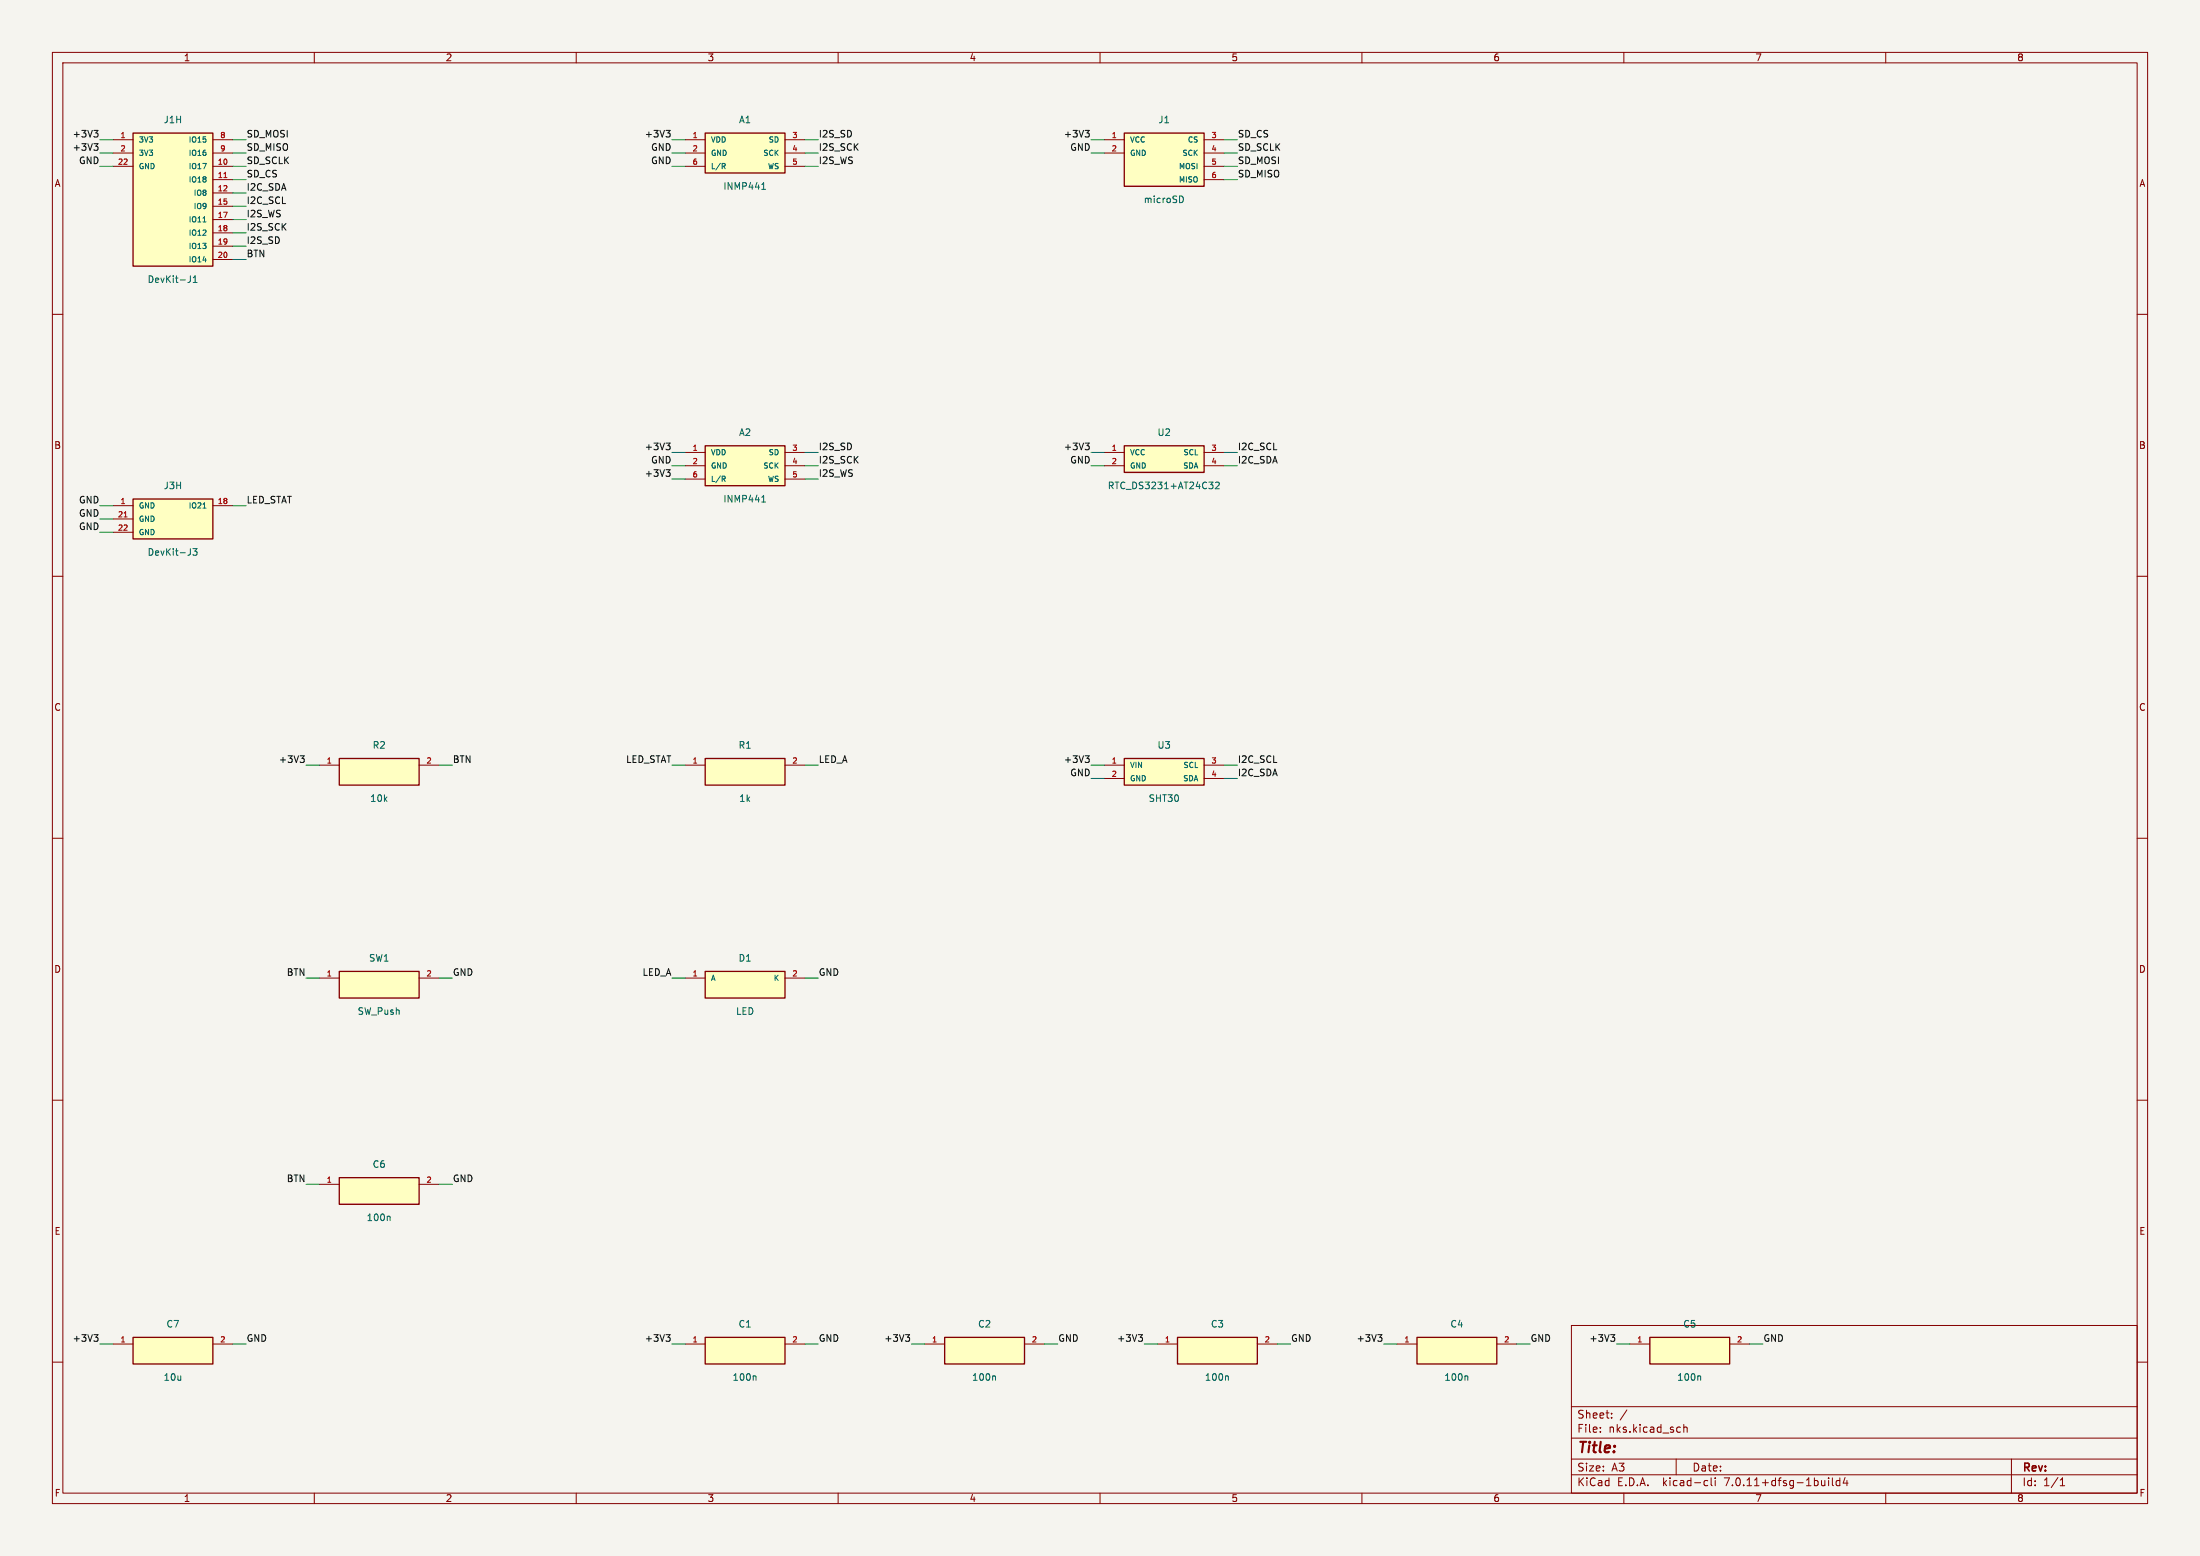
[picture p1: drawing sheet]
<svg xmlns="http://www.w3.org/2000/svg" width="420mm" height="297mm" viewBox="0 0 420 297" stroke-linecap="round" stroke-linejoin="round" font-family="sans-serif">
<path d="M0 0h420v297h-420z" fill="#f5f4ef" stroke="#f5f4ef" stroke-width=".19"/>
<g fill="none" stroke="#840000" stroke-width=".19">
<path d="M10 10h400v277h-400zM12 12h396v273h-396zM60 10v2M110 10v2M160 10v2M210 10v2M260 10v2M310 10v2M360 10v2M21.6 26.7h3.8M21.6 29.2h3.8M21.6 31.8h3.8"/>
<path d="M40.6 26.7h3.8M40.6 29.2h3.8M40.6 31.8h3.8M40.6 34.3h3.8M40.6 36.8h3.8M40.6 39.4h3.8M130.8 26.7h3.8M130.8 29.2h3.8M130.8 31.8h3.8M149.9 26.7h3.8M149.9 29.2h3.8M149.9 31.8h3.8"/>
<path d="M210.8 26.7h3.8M210.8 29.2h3.8M229.9 26.7h3.8M229.9 29.2h3.8M229.9 31.8h3.8M229.9 34.3h3.8M10 60h2M40.6 41.9h3.8M40.6 44.5h3.8M40.6 47h3.8M40.6 49.5h3.8M408 60h2"/>
<path d="M21.6 96.5h3.8M21.6 99.1h3.8M40.6 96.5h3.8M130.8 86.4h3.8M130.8 88.9h3.8M130.8 91.4h3.8M149.9 86.4h3.8M149.9 88.9h3.8M149.9 91.4h3.8M210.8 86.4h3.8M210.8 88.9h3.8M229.9 86.4h3.8"/>
<path d="M229.9 88.9h3.8M10 110h2M21.6 101.6h3.8M408 110h2M10 160h2M61 146.1h3.8M80 146.1h3.8M130.8 146.1h3.8M149.9 146.1h3.8M210.8 146.1h3.8M210.8 148.6h3.8M229.9 146.1h3.8"/>
<path d="M229.9 148.6h3.8M408 160h2M61 186.7h3.8M80 186.7h3.8M130.8 186.7h3.8M149.9 186.7h3.8M10 210h2M408 210h2M61 226.1h3.8M80 226.1h3.8M10 260h2M21.6 256.5h3.8"/>
<path d="M40.6 256.5h3.8M130.8 256.5h3.8M149.9 256.5h3.8M176.5 256.5h3.8M195.6 256.5h3.8M221 256.5h3.8M240 256.5h3.8M266.7 256.5h3.8M285.7 256.5h3.9M300 253h108v32h-108zM311.1 256.5h3.9M330.2 256.5h3.8"/>
<path d="M408 260h2M300 278.5h108M300 274.5h108M300 268.5h108M305.5 273.2v.2M305.5 272.5v.1M307.7 270.5v.2M307.7 269.8v.1M310.6 269.1l-1.3 1.9M320 278.5v3M320.7 272.4l.1 .1M320.8 273.3l-.1 .1"/>
<path d="M321.4 271.9v1.5M321.4 272.5l.3-.1 .3 .1 .1 .9M384 278.5v6.5M60 285v2M110 285v2M160 285v2M210 285v2M260 285v2M300 281.5h108M310 285v2M325.6 282.6l.4 .1M326 283.5l-.4 .1"/>
<path d="M326.7 282.1v1.3l.2 .2M327.4 282.1v.1M327.4 282.6v1M349.1 282.1v.1M349.1 282.6v1M349.8 282.1v1.3l.2 .2M351.2 282.7l-.4-.1-.3 .3 .2 .6h.5M351.2 282.1v1.5M352.2 282l-.3 1.1h.9M352.6 282.6v1M360 285v2M393.3 283.6h.9"/>
<path d="M393.3 282.5l.4-.4v1.5"/>
</g>
<g fill="#ffffc2" stroke="#ffffc2" stroke-width=".19">
<path d="M25.4 255.3h15.2v5h-15.2z"/>
<path d="M134.6 185.4h15.3v5.1h-15.3z"/>
<path d="M134.6 144.8h15.3v5.1h-15.3z"/>
<path d="M214.6 144.8h15.3v5.1h-15.3z"/>
<path d="M134.6 255.3h15.3v5h-15.3z"/>
<path d="M180.3 255.3h15.3v5h-15.3z"/>
<path d="M214.6 85.1h15.3v5.1h-15.3z"/>
<path d="M214.6 25.4h15.3v10.2h-15.3z"/>
<path d="M224.8 255.3h15.2v5h-15.2z"/>
<path d="M134.6 85.1h15.3v7.6h-15.3z"/>
<path d="M270.5 255.3h15.2v5h-15.2z"/>
<path d="M134.6 25.4h15.3v7.6h-15.3z"/>
<path d="M315 255.3h15.2v5h-15.2z"/>
<path d="M64.8 144.8h15.2v5.1h-15.2z"/>
<path d="M25.4 95.3h15.2v7.6h-15.2z"/>
<path d="M64.8 185.4h15.2v5.1h-15.2z"/>
<path d="M25.4 25.4h15.2v25.4h-15.2z"/>
<path d="M64.8 224.8h15.2v5.1h-15.2z"/>
</g>
<g fill="none" stroke="#840000" stroke-width=".25">
<path d="M25.4 25.4h15.2v25.4h-15.2zM134.6 25.4h15.3v7.6h-15.3zM214.6 25.4h15.3v10.2h-15.3zM25.4 95.3h15.2v7.6h-15.2zM134.6 85.1h15.3v7.6h-15.3zM214.6 85.1h15.3v5.1h-15.3zM64.8 144.8h15.2v5.1h-15.2zM134.6 144.8h15.3v5.1h-15.3zM214.6 144.8h15.3v5.1h-15.3zM64.8 185.4h15.2v5.1h-15.2zM134.6 185.4h15.3v5.1h-15.3zM64.8 224.8h15.2v5.1h-15.2z"/>
<path d="M25.4 255.3h15.2v5h-15.2zM134.6 255.3h15.3v5h-15.3zM180.3 255.3h15.3v5h-15.3zM224.8 255.3h15.2v5h-15.2zM270.5 255.3h15.2v5h-15.2zM315 255.3h15.2v5h-15.2z"/>
</g>
<g fill="none" stroke="#006464" stroke-width=".19">
<path d="M138.1 31.7l.3 .5M138.3 31.2l.1 .2-.1 .3M145.4 36.1h.7M145.5 35.2l.3-.3v1.2M225.5 37.4a.68 .68 0 0 1 .4 .6 .68 .68 0 0 1-.4 .7M36.3 52.6v1l-.3 .3M36.9 53.9h.7M36.9 53l.4-.4v1.3M38.7 42.4h.6M38.7 97h.6M138.1 91.4l.3 .5M138.3 90.9l.1 .2-.1 .3"/>
<path d="M145.4 95.8h.7M145.5 94.9l.3-.3v1.2M230.8 92h.8l-.5 .5M231.3 92.5l.3 .2v.3l-.3 .3M232 92.1l.5-.1 .3 .4-.8 .9h.8M36.3 104.7v1.1M36.8 104.7h.8l-.4 .5 .4 .1v.6l-.2 .1-.6-.1M74.3 232.1l.2 .2v.7M144.1 262.6l.2 .2v.7M189.9 262.6l.1 .2v.7M234.3 262.6l.2 .2v.7M280 262.6l.2 .2v.7"/>
<path d="M324.5 262.6l.2 .2v.7"/>
</g>
<path d="M42.7 33.9h.6M23.7 98.7h.6" fill="none" stroke="#a90000" stroke-width=".19"/>
<g fill="none" stroke="#0f0f0f" stroke-width=".19">
<path d="M17.9 24.9h.8l-.4 .5M17.9 27.4h.8l-.4 .5M18.5 25.4l.2 .2v.3l-.2 .3M18.5 27.9l.2 .3v.3l-.2 .2M127.1 24.9h.8l-.4 .5M127.7 25.4l.2 .2v.3l-.2 .3M207.2 24.9h.7l-.4 .5M207.7 25.4l.2 .2v.3l-.2 .3M127.1 84.6h.8l-.4 .5M127.1 89.7h.8l-.4 .4M127.7 85.1l.2 .2v.3l-.2 .2M127.7 90.1l.2 .3v.3l-.2 .2"/>
<path d="M207.2 84.6h.7l-.4 .5M207.7 85.1l.2 .2v.3l-.2 .2M57.3 144.3h.8l-.4 .5M57.8 144.8l.3 .2v.3l-.3 .2M207.2 144.3h.7l-.4 .5M207.7 144.8l.2 .2v.3l-.2 .2M17.9 254.8h.8l-.4 .4M18.5 255.2l.2 .3v.3l-.2 .2M127.1 254.8h.8l-.4 .4M127.7 255.2l.2 .3v.3l-.2 .2M172.9 254.8h.7l-.4 .4M173.4 255.2l.2 .3v.3l-.2 .2"/>
<path d="M217.3 254.8h.8l-.4 .4M217.9 255.2l.2 .3v.3l-.2 .2M263 254.8h.8l-.4 .4M263.6 255.2l.2 .3v.3l-.2 .2M307.5 254.8h.8l-.5 .4M308 255.2l.3 .3v.3l-.3 .2"/>
</g>
<g fill="none" stroke="#009600" stroke-width=".19">
<path d="M19 29.2h2.6M19 31.8h2.6M19 26.7h2.6M44.4 29.2h2.6M44.4 31.8h2.6M44.4 34.3h2.6M44.4 26.7h2.6M44.4 39.4h2.6M44.4 36.8h2.6M128.3 29.2h2.5M128.3 31.8h2.5M128.3 26.7h2.5"/>
<path d="M153.7 29.2h2.5M153.7 31.8h2.5M153.7 26.7h2.5M208.3 29.2h2.5M208.3 26.7h2.5M233.7 29.2h2.5M233.7 31.8h2.5M233.7 34.3h2.5M233.7 26.7h2.5M44.4 47h2.6M44.4 44.5h2.6M44.4 41.9h2.6"/>
<path d="M44.4 49.5h2.6M19 96.5h2.6M19 99.1h2.6M44.4 96.5h2.6M128.3 91.4h2.5M128.3 88.9h2.5M128.3 86.4h2.5M153.7 91.4h2.5M153.7 88.9h2.5M153.7 86.4h2.5M208.3 88.9h2.5M208.3 86.4h2.5"/>
<path d="M233.7 88.9h2.5M233.7 86.4h2.5M19 101.6h2.6M58.4 146.1h2.6M83.8 146.1h2.6M128.3 146.1h2.5M153.7 146.1h2.5M208.3 146.1h2.5M208.3 148.6h2.5M233.7 146.1h2.5M233.7 148.6h2.5M58.4 186.7h2.6"/>
<path d="M83.8 186.7h2.6M128.3 186.7h2.5M153.7 186.7h2.5M58.4 226.1h2.6M83.8 226.1h2.6M19 256.5h2.6M44.4 256.5h2.6M128.3 256.5h2.5M153.7 256.5h2.5M174 256.5h2.5M199.4 256.5h2.5M218.4 256.5h2.6"/>
<path d="M243.8 256.5h2.6M264.2 256.5h2.5M289.6 256.5h2.5M308.6 256.5h2.5M334 256.5h2.5"/>
</g>
<text font-size="2.8" fill="#840000" x="301" y="277.9">Title:</text>
<g font-size="2.1" fill="#840000">
<text x="301" y="273.7">File:</text>
<text x="301" y="271">Sheet:</text>
<text x="307.1" y="273.7">nks.kicad_sch</text>
<text x="301" y="281.1">Size:</text>
<text x="307.6" y="281.1">A3</text>
<text x="323" y="281.1">Date:</text>
<text x="386" y="281.3">Rev:</text>
<text x="301" y="283.9">KiCad</text>
<text x="308.7" y="283.9">E.D.A.</text>
<text x="317.6" y="283.9">kicad-cli</text>
<text x="329.5" y="283.9">7.0.11+dfsg-1build4</text>
<text x="386" y="283.9">Id:</text>
<text x="390.1" y="283.9">1/1</text>
</g>
<g font-size="1.8" fill="#840000">
<text x="35" y="11.9">1</text>
<text x="85" y="11.9">2</text>
<text x="135" y="11.9">3</text>
<text x="185" y="11.9">4</text>
<text x="235" y="11.9">5</text>
<text x="285" y="11.9">6</text>
<text x="335" y="11.9">7</text>
<text x="385" y="11.9">8</text>
<text x="10.3" y="35.9">A</text>
<text x="408.3" y="35.9">A</text>
<text x="10.3" y="85.9">B</text>
<text x="408.2" y="85.9">B</text>
<text x="10.3" y="135.9">C</text>
<text x="408.2" y="135.9">C</text>
<text x="10.3" y="185.9">D</text>
<text x="408.2" y="185.9">D</text>
<text x="10.3" y="235.9">E</text>
<text x="408.3" y="235.9">E</text>
<text x="10.3" y="285.9">F</text>
<text x="35" y="286.9">1</text>
<text x="85" y="286.9">2</text>
<text x="135" y="286.9">3</text>
<text x="185" y="286.9">4</text>
<text x="235" y="286.9">5</text>
<text x="285" y="286.9">6</text>
<text x="335" y="286.9">7</text>
<text x="385" y="286.9">8</text>
<text x="408.3" y="285.9">F</text>
</g>
<g font-size="1.8" fill="#006464">
<text x="31.2" y="23.7">J1H</text>
<text x="141" y="23.7">A1</text>
<text x="221.1" y="23.7">J1</text>
<text x="138" y="36.4">INMP441</text>
<text x="218.2" y="39">microSD</text>
<text x="28.1" y="54.2">DevKit-J1</text>
<text x="141" y="83.4">A2</text>
<text x="220.9" y="83.4">U2</text>
<text x="31.2" y="93.6">J3H</text>
<text x="211.4" y="93.6">RTC_DS3231+AT24C32</text>
<text x="138" y="96.1">INMP441</text>
<text x="28.1" y="106.3">DevKit-J3</text>
<text x="71" y="143.1">R2</text>
<text x="140.9" y="143.1">R1</text>
<text x="220.9" y="143.1">U3</text>
<text x="70.6" y="153.3">10k</text>
<text x="141" y="153.3">1k</text>
<text x="219.2" y="153.3">SHT30</text>
<text x="70.4" y="183.7">SW1</text>
<text x="140.9" y="183.7">D1</text>
<text x="68.2" y="193.9">SW_Push</text>
<text x="140.4" y="193.9">LED</text>
<text x="71" y="223.1">C6</text>
<text x="69.9" y="233.3">100n</text>
<text x="31.7" y="253.6">C7</text>
<text x="140.9" y="253.6">C1</text>
<text x="186.6" y="253.6">C2</text>
<text x="231.1" y="253.6">C3</text>
<text x="276.8" y="253.6">C4</text>
<text x="321.2" y="253.6">C5</text>
<text x="31.1" y="263.8">10u</text>
<text x="139.7" y="263.8">100n</text>
<text x="185.5" y="263.8">100n</text>
<text x="229.9" y="263.8">100n</text>
<text x="275.6" y="263.8">100n</text>
<text x="320.1" y="263.8">100n</text>
</g>
<g font-size="1.8" fill="#0f0f0f">
<text x="13.8" y="26.3">+3V3</text>
<text x="13.8" y="28.9">+3V3</text>
<text x="47" y="26.3">SD_MOSI</text>
<text x="47" y="28.9">SD_MISO</text>
<text x="123" y="26.3">+3V3</text>
<text x="124.2" y="28.9">GND</text>
<text x="156.2" y="28.9">I2S_SCK</text>
<text x="156.2" y="26.3">I2S_SD</text>
<text x="203" y="26.3">+3V3</text>
<text x="204.2" y="28.9">GND</text>
<text x="236.2" y="28.9">SD_SCLK</text>
<text x="236.2" y="26.3">SD_CS</text>
<text x="15" y="31.4">GND</text>
<text x="47" y="31.4">SD_SCLK</text>
<text x="47" y="33.9">SD_CS</text>
<text x="124.2" y="31.4">GND</text>
<text x="156.2" y="31.4">I2S_WS</text>
<text x="236.2" y="33.9">SD_MISO</text>
<text x="236.2" y="31.4">SD_MOSI</text>
<text x="47" y="36.5">I2C_SDA</text>
<text x="47" y="39">I2C_SCL</text>
<text x="47" y="41.6">I2S_WS</text>
<text x="47" y="46.6">I2S_SD</text>
<text x="47" y="44.1">I2S_SCK</text>
<text x="47" y="49.2">BTN</text>
<text x="123" y="86">+3V3</text>
<text x="124.2" y="88.6">GND</text>
<text x="156.2" y="88.6">I2S_SCK</text>
<text x="156.2" y="86">I2S_SD</text>
<text x="203" y="86">+3V3</text>
<text x="204.2" y="88.6">GND</text>
<text x="236.2" y="88.6">I2C_SDA</text>
<text x="236.2" y="86">I2C_SCL</text>
<text x="123" y="91.1">+3V3</text>
<text x="156.2" y="91.1">I2S_WS</text>
<text x="15" y="96.2">GND</text>
<text x="15" y="98.7">GND</text>
<text x="15" y="101.3">GND</text>
<text x="47" y="96.2">LED_STAT</text>
<text x="53.1" y="145.7">+3V3</text>
<text x="86.4" y="145.7">BTN</text>
<text x="119.4" y="145.7">LED_STAT</text>
<text x="156.2" y="145.7">LED_A</text>
<text x="203" y="145.7">+3V3</text>
<text x="204.2" y="148.2">GND</text>
<text x="236.2" y="148.2">I2C_SDA</text>
<text x="236.2" y="145.7">I2C_SCL</text>
<text x="54.6" y="186.3">BTN</text>
<text x="86.4" y="186.3">GND</text>
<text x="122.6" y="186.3">LED_A</text>
<text x="156.2" y="186.3">GND</text>
<text x="54.6" y="225.7">BTN</text>
<text x="86.4" y="225.7">GND</text>
<text x="13.8" y="256.2">+3V3</text>
<text x="47" y="256.2">GND</text>
<text x="123" y="256.2">+3V3</text>
<text x="156.2" y="256.2">GND</text>
<text x="168.7" y="256.2">+3V3</text>
<text x="201.9" y="256.2">GND</text>
<text x="213.2" y="256.2">+3V3</text>
<text x="246.4" y="256.2">GND</text>
<text x="258.9" y="256.2">+3V3</text>
<text x="292.1" y="256.2">GND</text>
<text x="303.3" y="256.2">+3V3</text>
<text x="336.5" y="256.2">GND</text>
</g>
<g font-size="1.4" fill="#a90000">
<text x="22.9" y="26.4">1</text>
<text x="22.9" y="29">2</text>
<text x="41.9" y="26.4">8</text>
<text x="41.9" y="29">9</text>
<text x="132.1" y="26.4">1</text>
<text x="132.1" y="29">2</text>
<text x="151.2" y="26.4">3</text>
<text x="151.2" y="29">4</text>
<text x="212.1" y="26.4">1</text>
<text x="212.1" y="29">2</text>
<text x="231.2" y="26.4">3</text>
<text x="231.2" y="29">4</text>
<text x="22.4" y="31.5">22</text>
<text x="41.5" y="31.5">10</text>
<text x="41.5" y="34">11</text>
<text x="132.1" y="31.5">6</text>
<text x="151.2" y="31.5">5</text>
<text x="231.2" y="31.5">5</text>
<text x="231.2" y="34">6</text>
<text x="41.5" y="36.6">12</text>
<text x="41.5" y="39.1">15</text>
<text x="41.5" y="41.7">17</text>
<text x="41.5" y="44.2">18</text>
<text x="41.5" y="46.7">19</text>
<text x="41.5" y="49.3">20</text>
<text x="132.1" y="86.1">1</text>
<text x="132.1" y="88.6">2</text>
<text x="151.2" y="86.1">3</text>
<text x="151.2" y="88.6">4</text>
<text x="212.1" y="86.1">1</text>
<text x="212.1" y="88.6">2</text>
<text x="231.2" y="86.1">3</text>
<text x="231.2" y="88.6">4</text>
<text x="132.1" y="91.2">6</text>
<text x="151.2" y="91.2">5</text>
<text x="22.4" y="98.8">21</text>
<text x="22.4" y="101.3">22</text>
<text x="22.9" y="96.3">1</text>
<text x="41.5" y="96.3">18</text>
<text x="62.3" y="145.8">1</text>
<text x="81.3" y="145.8">2</text>
<text x="132.1" y="145.8">1</text>
<text x="151.2" y="145.8">2</text>
<text x="212.1" y="145.8">1</text>
<text x="212.1" y="148.3">2</text>
<text x="231.2" y="145.8">3</text>
<text x="231.2" y="148.3">4</text>
<text x="62.3" y="186.4">1</text>
<text x="81.3" y="186.4">2</text>
<text x="132.1" y="186.4">1</text>
<text x="151.2" y="186.4">2</text>
<text x="62.3" y="225.8">1</text>
<text x="81.3" y="225.8">2</text>
<text x="22.9" y="256.3">1</text>
<text x="41.9" y="256.3">2</text>
<text x="132.1" y="256.3">1</text>
<text x="151.2" y="256.3">2</text>
<text x="177.8" y="256.3">1</text>
<text x="196.9" y="256.3">2</text>
<text x="222.3" y="256.3">1</text>
<text x="241.3" y="256.3">2</text>
<text x="268" y="256.3">1</text>
<text x="287" y="256.3">2</text>
<text x="312.4" y="256.3">1</text>
<text x="331.5" y="256.3">2</text>
</g>
<g font-size="1.4" fill="#006464">
<text x="26.4" y="27.4">3V3</text>
<text x="26.4" y="29.9">3V3</text>
<text x="35.9" y="27.4">IO15</text>
<text x="35.9" y="29.9">IO16</text>
<text x="135.6" y="27.4">VDD</text>
<text x="135.6" y="29.9">GND</text>
<text x="145.6" y="29.9">SCK</text>
<text x="146.6" y="27.4">SD</text>
<text x="215.6" y="27.4">VCC</text>
<text x="215.6" y="29.9">GND</text>
<text x="225.6" y="29.9">SCK</text>
<text x="226.6" y="27.4">CS</text>
<text x="26.4" y="32.5">GND</text>
<text x="35.9" y="32.5">IO17</text>
<text x="35.9" y="35">IO18</text>
<text x="135.6" y="32.5">L/R</text>
<text x="146.5" y="32.5">WS</text>
<text x="224.9" y="32.5">MOSI</text>
<text x="224.9" y="35">MISO</text>
<text x="36.9" y="37.6">IO8</text>
<text x="36.9" y="40.1">IO9</text>
<text x="35.9" y="42.6">IO11</text>
<text x="35.9" y="45.2">IO12</text>
<text x="35.9" y="47.7">IO13</text>
<text x="35.9" y="50.3">IO14</text>
<text x="135.6" y="87.1">VDD</text>
<text x="135.6" y="89.6">GND</text>
<text x="145.6" y="89.6">SCK</text>
<text x="146.6" y="87.1">SD</text>
<text x="215.6" y="87.1">VCC</text>
<text x="215.6" y="89.6">GND</text>
<text x="225.7" y="89.6">SDA</text>
<text x="225.8" y="87.1">SCL</text>
<text x="135.6" y="92.2">L/R</text>
<text x="146.5" y="92.2">WS</text>
<text x="26.4" y="97.3">GND</text>
<text x="26.4" y="99.8">GND</text>
<text x="35.9" y="97.3">IO21</text>
<text x="26.4" y="102.3">GND</text>
<text x="215.6" y="146.8">VIN</text>
<text x="215.6" y="149.3">GND</text>
<text x="225.7" y="149.3">SDA</text>
<text x="225.8" y="146.8">SCL</text>
<text x="135.6" y="187.4">A</text>
<text x="147.6" y="187.4">K</text>
</g>
</svg>
